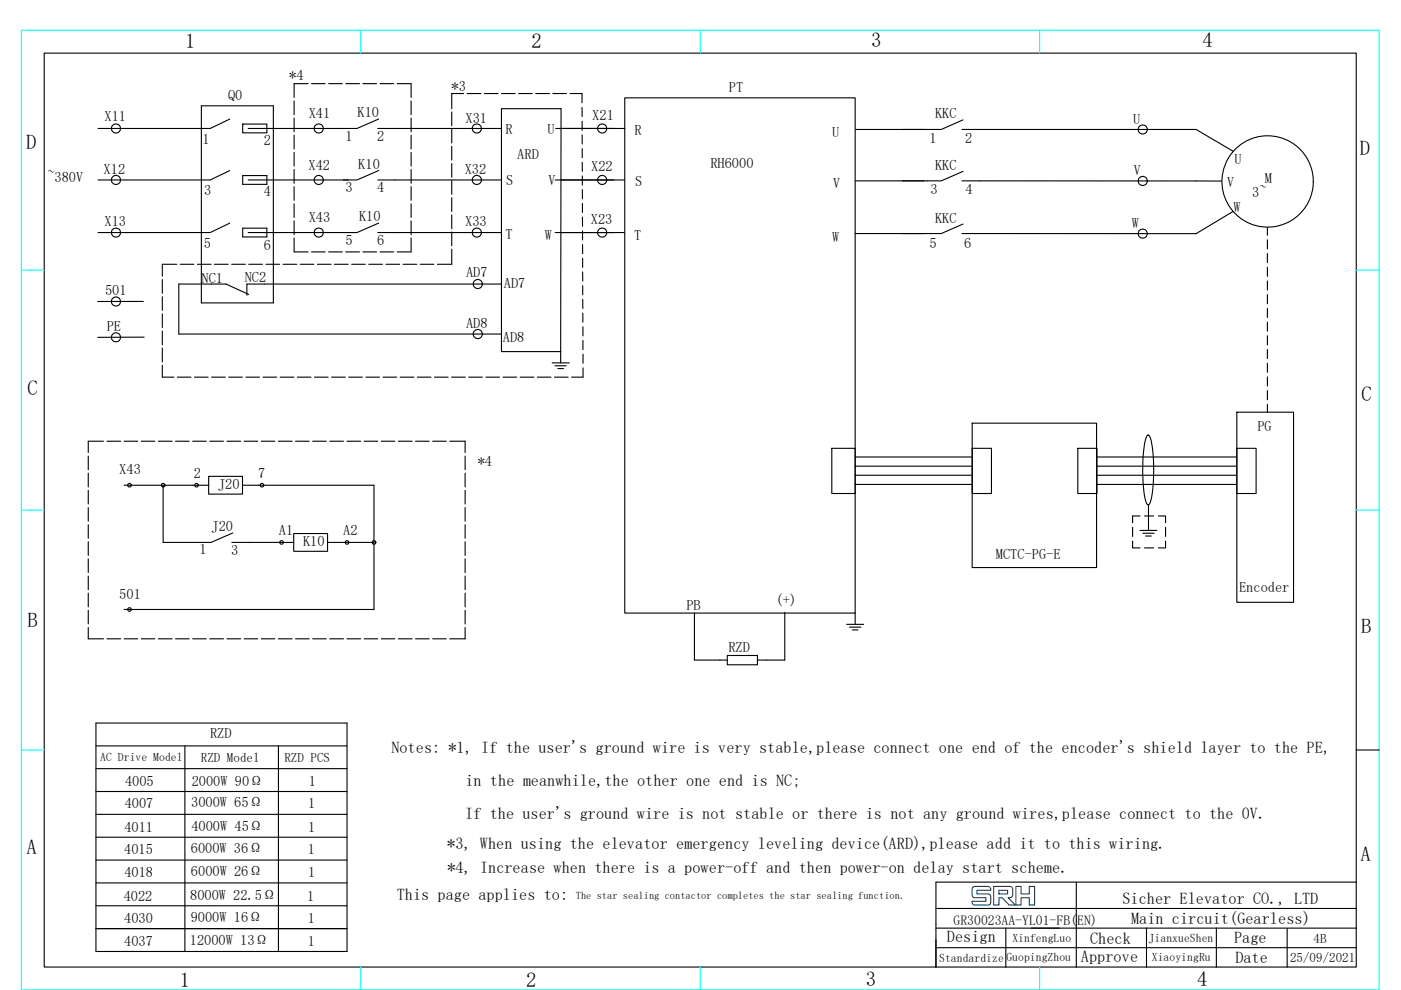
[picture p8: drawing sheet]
<svg xmlns="http://www.w3.org/2000/svg" width="297mm" height="210mm" viewBox="0 0 297 210" stroke-linecap="round" stroke-linejoin="round" font-family="sans-serif">
<path d="M4.5 6.4h287.9v203.6h-287.9zM76.5 6.4v4.9M148.5 6.4v4.9M220.4 6.4v4.9M4.5 57.3h4.9M287.5 57.3h4.9M4.5 108.2h4.9M287.5 108.2h4.9M4.5 159.1h4.9M76.5 205.1v4.9M148.5 205.1v4.9M220.4 205.1v4.9" fill="none" stroke="#0ff" stroke-width=".23"/>
<g fill="none" stroke="#000" stroke-width=".23">
<path d="M9.4 11.3h278.1v193.8h-278.1zM65.3 17.7h-2.9v3M66 17.7h2.9M69.7 17.7h2.9M73.3 17.7h2.9M76.9 17.7h2.9M80.6 17.7h2.9M84.2 17.7h3v3M98.3 19.8h-2.5v3.3M99 19.8h3M102.7 19.8h2.9M106.3 19.8h2.9"/>
<path d="M109.9 19.8h3M113.6 19.8h2.9M117.2 19.8h2.9M120.9 19.8h2.5v2M20.8 38.2h23.7M42.7 22.4h15.3v41.8h-15.3zM48.7 25.3l-4.1 1.9h-23.8M48.7 36.2l-4.1 2M51.5 26.3h5.1v1.9h-5.1zM51.5 37.2h5.1v1.9h-5.1zM52.6 38.2h21.2M62.4 21.4v2.9"/>
<path d="M62.4 25v3M62.4 28.7v2.9M62.4 32.3v2.9M62.4 35.9v3M62.4 39.6v2.9M80.1 38.2h26.2M80.1 27.2h26.2M80.3 36.2l-4.6 2h-2.9M80.3 25.2l-4.6 2h-23.1M87.2 21.4v2.9M87.2 25v3M87.2 28.7v2.9"/>
<path d="M87.2 32.3v2.9M87.2 35.9v3M87.2 39.6v2.9M95.8 23.8v2.9M95.8 27.4v2.9M95.8 31v3M95.8 34.7v2.9M95.8 38.3v2.9M117.7 38.2h14.7M117.8 27.2h14.7M123.4 22.8v1.9M123.4 28.6v2"/>
<path d="M123.4 25.7v1.9M123.4 31.5v2M123.4 34.4l.1 2M123.5 37.3v2M132.5 20.8h48.8v109.2h-48.8zM204 27.5h49.6l7.9 4.6M204 38.4h55M204.2 36.4l-4.6 2h-18.3M204.2 25.4l-4.6 2.1h-18.2M20.8 49.3h23.7M34.4 59.3v2.9M37.5 56.1h-3.1v2.5"/>
<path d="M38.2 56.1h2.9M41.8 56.1h2.9M45.5 56.1h2.9M48.7 47.3l-4.1 2M49.1 56.1h2.9M51.5 48.4h5.1v1.9h-5.1zM52.7 56.1h2.9M56.4 56.1h2.9M60 56.1h2.9M62.4 43.2v2.9M62.4 46.8v3M62.4 50.5v2.9h2.9"/>
<path d="M63.6 56.1h2.9M66 53.4h2.9M67.3 56.1h2.9M69.7 53.4h2.9M70.9 56.1h2.9M73.3 53.4h2.9M74.5 56.1h2.9M76.9 53.4h2.9M78.2 56.1h2.9M80.1 49.3h26.2M80.3 47.3l-4.6 2h-23.1M80.6 53.4h2.9"/>
<path d="M81.8 56.1h2.9M85.4 56.1h3M87.2 43.2v2.9M87.2 46.8v3M87.2 50.5v2.9h-3M89.1 56.1h2.9M95.8 41.9v3M95.8 45.6v2.9M95.8 49.2v2.9M95.8 52.9v3.2h-3.1M117.7 49.3h14.7M123.5 40.2v2"/>
<path d="M123.5 43.1v2M123.5 46v2M123.5 49v1.9M123.5 51.9v1.9M123.5 57.7v1.9M123.5 54.8v1.9M204.2 47.5l-4.6 2h-18.3M261.4 44.9l-7.8 4.7-49.6-.1M268.7 48.2v1.7M268.7 50.9v1.9M268.7 53.8v1.9M268.7 56.7v1.9"/>
<path d="M268.7 59.6v1.9M30.4 63.9l-9.7 .1M30.6 71.5l-9.9 .1M34.4 62.9v2.9M34.4 66.6v2.9M34.4 70.2v2.9M34.4 73.8v3M34.4 77.5v2.5h2.5M37.6 80h2.9M41.2 80h2.9M44.9 80h2.9M48.5 80h2.9"/>
<path d="M52.1 80h2.9M52.7 62.4l-4.8-2.2h-10v10.7h68.4M55.8 80h2.9M59.4 80h2.9M63 80h2.9M66.7 80h2.9M70.3 80h2.9M73.9 80h2.9M77.6 80h2.9M81.2 80h2.9M84.8 80h3M88.5 80h2.9"/>
<path d="M92.1 80h2.9M95.7 80h3M99.4 80h2.9M103 80h2.9M106.3 60.2h-54v2.4M106.6 80h3M110.3 80h2.9M113.9 80h2.9M117.1 77h3.6M117.6 80h2.9M117.7 77.6h2.4M118.3 78.2h1.2"/>
<path d="M118.9 74.6h-12.6v-51.5h12.7l-.1 53.9M123.5 60.6v1.9M123.5 63.5l.1 1.9M123.6 66.4v1.9M123.6 69.3v2M123.6 72.2v2M123.6 78v2h-2.4M123.6 75.1v2M268.7 62.5v1.9M268.7 65.4v1.9M268.7 68.3v1.9M268.7 71.2v2"/>
<path d="M268.7 74.1v2M268.7 77v2M268.7 79.9v2M18.7 96.7v2.9M21.9 93.6h-3.2v2.4M22.7 93.6h2.9M26.3 93.6h2.9M30 93.6h2.9M33.6 93.6h2.9M37.2 93.6h2.9M40.9 93.6h2.9M44.5 93.6h2.9"/>
<path d="M48.1 93.6h2.9M51.8 93.6h2.9M55.4 93.6h2.9M59 93.6h2.9M62.7 93.6h2.9M66.3 93.6h2.9M69.9 93.6h2.9M73.6 93.6h2.9M77.2 93.6h2.9M80.8 93.6h2.9M84.5 93.6h2.9M88.1 93.6h2.9"/>
<path d="M91.7 93.6h2.9M95.4 93.6h3.2v2.4M98.6 96.7v2.9M176.4 95.1h4.9v9.6h-4.9zM181.3 98.9h24.6M181.3 96.9h24.6M206.1 95.1h4.1v9.6h-4.1zM206.1 89.8h26.4v30.6h-26.4zM228.5 95.1h4.1v9.6h-4.1zM232.5 98.9h29.6M232.5 96.9h29.6M243.2 92.4l.2-.1a3.9 3.9 0 0 1 .9 2.7 34.2 34.2 0 0 1-.4 11.6l-.4 .5a1.86 1.86 0 0 1-.8-1.7 36.6 36.6 0 0 1 .2-12.2z"/>
<path d="M262.2 95.1h4.1v9.6h-4.1zM262.2 87.4h12.1v40.3h-12.1zM268.7 82.9v1.9M268.7 85.8v1.6M18.7 100.4v2.9M18.7 104v2.9M18.7 107.6v2.9M18.7 111.3v2.9M18.7 114.9v2.9M18.7 118.5v2.9M26.3 102.9h17.9M34.6 102.9v12.1h10.1l4.7-2"/>
<path d="M44.2 101h7.2v3.8h-7.2zM49.1 115h13.2M51.4 102.9h27.9v26.4h-53M62.3 113.2h7.1v3.7h-7.1zM69.4 115h9.9M98.6 100.4v2.9M98.6 104v2.9M98.6 107.6v2.9M98.6 111.3v2.9M98.6 114.9v2.9M98.6 118.5v2.9M181.3 102.8h24.6"/>
<path d="M181.3 100.8h24.6M232.5 102.8h29.6M232.5 100.8h29.6M240.1 111.9v1.9M240.1 114.8v1.4h1.6M241.7 109.4h-1.6v1.5M241.7 112.5h3.6M242.3 113.1h2.4M242.7 109.4h1.9M242.7 116.2h1.9M242.9 113.7h1.2M243.5 107.1v5.4"/>
<path d="M245.6 109.4h1.5v1.5M247.1 114.8v1.4h-1.5M247.1 111.9v1.9M18.7 122.2v2.9M18.7 125.8v2.9M18.7 129.4v2.9M18.7 133.1v2.4h3.2M22.7 135.5h2.9M26.3 135.5h2.9M30 135.5h2.9M33.6 135.5h2.9M37.2 135.5h2.9"/>
<path d="M40.9 135.5h2.9M44.5 135.5h2.9M48.1 135.5h2.9M51.8 135.5h2.9M55.4 135.5h2.9M59 135.5h2.9M62.7 135.5h2.9M66.3 135.5h2.9M69.9 135.5h2.9M73.6 135.5h2.9M77.2 135.5h2.9M80.8 135.5h2.9"/>
<path d="M84.5 135.5h2.9M88.1 135.5h2.9M91.7 135.5h2.9M98.6 122.2v2.9M98.6 125.8v2.9M98.6 129.4v2.9M98.6 133.1v2.4h-3.2M147.2 130v10h7M154.2 139h6.4v2h-6.4zM166.4 129.9v10.1h-5.8M179.5 132.4h3.6M180.1 133h2.4"/>
<path d="M180.7 133.6h1.2M181.3 130v2.4M20.3 158.2h53.3M20.3 153.4h53.3v48.4h-53.3zM39.2 158.2v43.6M59 158.2v43.6M287.5 159.1h4.9M20.3 177.6h53.3M20.3 172.7h53.3M20.3 167.9h53.3M20.3 163h53.3M20.3 197h53.3"/>
<path d="M20.3 192.1h53.3M20.3 187.3h53.3M20.3 182.4h53.3M198.4 192.7h89.2M198.4 196.9h89.2M213.3 196.9v8.3M228.2 187.1v18.1M243.1 196.8v8.4M257.9 196.8v8.4M272.9 197v8.2M287.6 187.1h-89.2v18.1M198.4 201h89.2"/>
<circle cx="24.6" cy="38.2" r=".97"/>
<circle cx="24.6" cy="27.3" r=".97"/>
<circle cx="67.6" cy="38.2" r=".97"/>
<circle cx="67.6" cy="27.3" r=".97"/>
<circle cx="101.1" cy="38.2" r=".97"/>
<circle cx="101.1" cy="27.3" r=".97"/>
<circle cx="127.7" cy="38.2" r=".97"/>
<circle cx="127.7" cy="27.3" r=".97"/>
<circle cx="242.3" cy="38.4" r=".97"/>
<circle cx="242.3" cy="27.5" r=".97"/>
<circle cx="268.8" cy="38.5" r="9.7"/>
<circle cx="24.6" cy="49.3" r=".97"/>
<circle cx="67.6" cy="49.3" r=".97"/>
<circle cx="101.1" cy="49.3" r=".97"/>
<circle cx="127.7" cy="49.3" r=".97"/>
<circle cx="242.3" cy="49.6" r=".97"/>
<circle cx="24.6" cy="71.5" r=".97"/>
<circle cx="24.6" cy="63.9" r=".97"/>
<circle cx="101.3" cy="70.8" r=".96"/>
<circle cx="101.3" cy="60.2" r=".96"/>
<circle cx="27.4" cy="102.9" r=".39"/>
<circle cx="34.6" cy="102.9" r=".39"/>
<circle cx="41.7" cy="102.9" r=".39"/>
<circle cx="55.5" cy="102.9" r=".39"/>
<circle cx="59.7" cy="115" r=".39"/>
<circle cx="73.6" cy="115" r=".39"/>
<circle cx="79.3" cy="115" r=".39"/>
<circle cx="27.4" cy="129.3" r=".39"/>
</g>
<path d="M206.3 188.1l.4-.1h2a1.06 1.06 0 0 1 1.3 .4l.1 .4h-3v.8h2.3a.61 .61 0 0 1 .7 .5v.6a.93 .93 0 0 1-.2 1 .93 .93 0 0 1-1 .3h-2.2a.6 .6 0 0 1-.6-.8h2.9v-.8h-1.9a.75 .75 0 0 1-1-.8v-.1a1.66 1.66 0 0 1 .2-1.4zM210.7 188h3.3a.75 .75 0 0 1 .7 .4 .75 .75 0 0 1 0 .8v.5a.73 .73 0 0 1-1 .7l1.5 1.5-.6 .1a1.01 1.01 0 0 1-1.2-.7l-1-.9h-.6v1.6h-1.1zM211.8 188.8h1.8v.8h-1.8zM215.4 188h1.1v1.6h.9h.8v-1.6h1.2v4h-1.2v-1.6h-1.7v1.6h-1.1z" fill="none" stroke="#003f7e" stroke-width=".23"/>
<g font-size="4.4">
<text x="39.3" y="10.1">1</text>
<text x="112.7" y="10.1">2</text>
<text x="184.7" y="10">3</text>
<text x="254.9" y="10">4</text>
<text x="5.5" y="31.7">D</text>
<text x="288.3" y="32.9">D</text>
<text x="5.8" y="83.7">C</text>
<text x="288.6" y="85">C</text>
<text x="5.8" y="133">B</text>
<text x="288.6" y="134.2">B</text>
<text x="5.6" y="181.2">A</text>
<text x="288.4" y="182.5">A</text>
<text x="38.1" y="209.3">1</text>
<text x="111.5" y="209.3">2</text>
<text x="183.5" y="209.1">3</text>
<text x="253.8" y="209.1">4</text>
</g>
<g font-size="3.5">
<text x="83" y="159.7">Notes: *1, If the user's ground wire is very stable,please connect one end of the encoder's shield layer to the PE,</text>
<text x="98.7" y="166.7">in the meanwhile,the other one end is NC;</text>
<text x="98.7" y="173.8">If the user's ground wire is not stable or there is not any ground wires,please connect to the 0V.</text>
<text x="94.8" y="180">*3, When using the elevator emergency leveling device(ARD),please add it to this wiring.</text>
<text x="94.8" y="185.2">*4, Increase when there is a power-off and then power-on delay start scheme.</text>
<text x="84.1" y="190.9">This page applies to:</text>
<text x="238" y="191.7">Sicher Elevator CO., LTD</text>
<text x="239.8" y="196">Main circuit(Gearless)</text>
<text x="200.8" y="199.9">Design</text>
<text x="231.1" y="200.2">Check</text>
<text x="261.7" y="199.9">Page</text>
<text x="229.2" y="204">Approve</text>
<text x="261.9" y="204.2">Date</text>
</g>
<g font-size="3">
<text x="61.3" y="17">*4</text>
<text x="48.3" y="21.3">Q0</text>
<text x="95.8" y="19.3">*3</text>
<text x="154.6" y="19.5">PT</text>
<text x="22.2" y="25.7">X11</text>
<text x="65.4" y="25">X41</text>
<text x="73.3" y="29.8">1</text>
<text x="75.8" y="24.8">K10</text>
<text x="80" y="29.9">2</text>
<text x="98.7" y="26">X31</text>
<text x="107.2" y="28.5">R</text>
<text x="116.1" y="28.5">U</text>
<text x="125.6" y="25.4">X21</text>
<text x="134.6" y="28.7">R</text>
<text x="176.5" y="29">U</text>
<text x="198.2" y="25.1">KKC</text>
<text x="240.2" y="26.3">U</text>
<text x="42.9" y="30.5">1</text>
<text x="55.9" y="30.8">2</text>
<text x="76" y="35.9">K10</text>
<text x="109.7" y="33.8">ARD</text>
<text x="150.6" y="35.7">RH6000</text>
<text x="197.1" y="30.3">1</text>
<text x="204.7" y="30.4">2</text>
<text x="261.8" y="34.8">U</text>
<text x="10.1" y="38.5">~380V</text>
<text x="22" y="36.8">X12</text>
<text x="43.3" y="41.4">3</text>
<text x="55.9" y="41.5">4</text>
<text x="65.4" y="36.1">X42</text>
<text x="73.3" y="40.7">3</text>
<text x="80" y="40.8">4</text>
<text x="98.5" y="36.9">X32</text>
<text x="107.3" y="39.3">S</text>
<text x="116.3" y="39.3">V</text>
<text x="125.3" y="36.4">X22</text>
<text x="134.6" y="39.5">S</text>
<text x="176.7" y="39.8">V</text>
<text x="197.3" y="41.1">3</text>
<text x="198.2" y="36">KKC</text>
<text x="204.7" y="41.1">4</text>
<text x="240.4" y="37.1">V</text>
<text x="260.2" y="39.6">V</text>
<text x="265.5" y="41.8">3~</text>
<text x="268.1" y="38.9">M</text>
<text x="22.2" y="47.9">X13</text>
<text x="65.4" y="47.1">X43</text>
<text x="76.1" y="46.9">K10</text>
<text x="98.6" y="47.9">X33</text>
<text x="125.3" y="47.5">X23</text>
<text x="198.2" y="47.2">KKC</text>
<text x="261.5" y="45">W</text>
<text x="43.2" y="52.6">5</text>
<text x="55.9" y="52.9">6</text>
<text x="73.3" y="51.9">5</text>
<text x="80" y="52">6</text>
<text x="107.1" y="50.7">T</text>
<text x="115.5" y="50.8">W</text>
<text x="134.5" y="50.9">T</text>
<text x="176.4" y="51.3">W</text>
<text x="197.1" y="52.5">5</text>
<text x="204.4" y="52.6">6</text>
<text x="240" y="48.4">W</text>
<text x="42.7" y="60">NC1</text>
<text x="51.9" y="59.9">NC2</text>
<text x="98.8" y="58.8">AD7</text>
<text x="22.3" y="62.5">501</text>
<text x="106.8" y="61">AD7</text>
<text x="22.6" y="70.1">PE</text>
<text x="98.8" y="69.5">AD8</text>
<text x="106.6" y="72.5">AD8</text>
<text x="266.6" y="91.3">PG</text>
<text x="25.3" y="100.5">X43</text>
<text x="41.1" y="101.4">2</text>
<text x="54.8" y="101.3">7</text>
<text x="101.3" y="98.9">*4</text>
<text x="46.2" y="103.7">J20</text>
<text x="44.9" y="112.6">J20</text>
<text x="59.1" y="113.6">A1</text>
<text x="72.8" y="113.4">A2</text>
<text x="42.3" y="117.6">1</text>
<text x="49" y="117.8">3</text>
<text x="64.3" y="115.8">K10</text>
<text x="211.2" y="118.5">MCTC-PG-E</text>
<text x="262.7" y="125.6">Encoder</text>
<text x="25.3" y="127">501</text>
<text x="145.5" y="129.4">PB</text>
<text x="164.4" y="128.3">(+)</text>
<text x="154.4" y="138.2">RZD</text>
<text x="44.6" y="156.6">RZD</text>
<text x="26.5" y="166.8">4005</text>
<text x="40.7" y="166.6">2000W 90Ω</text>
<text x="65.4" y="166.8">1</text>
<text x="26.4" y="171.4">4007</text>
<text x="40.5" y="171.2">3000W 65Ω</text>
<text x="65.4" y="171.4">1</text>
<text x="26.4" y="176.5">4011</text>
<text x="40.6" y="176.3">4000W 45Ω</text>
<text x="65.3" y="176.4">1</text>
<text x="26.4" y="181.1">4015</text>
<text x="26.4" y="185.9">4018</text>
<text x="40.5" y="180.9">6000W 36Ω</text>
<text x="40.5" y="185.8">6000W 26Ω</text>
<text x="65.3" y="181.1">1</text>
<text x="65.3" y="185.9">1</text>
<text x="26.2" y="191">4022</text>
<text x="40.3" y="190.9">8000W 22.5Ω</text>
<text x="65.1" y="191">1</text>
<text x="26.4" y="195.7">4030</text>
<text x="40.4" y="195.5">9000W 16Ω</text>
<text x="65.3" y="195.7">1</text>
<text x="26.4" y="200.6">4037</text>
<text x="40.3" y="200.4">12000W 13Ω</text>
<text x="65.3" y="200.6">1</text>
</g>
<text font-size="2.9" x="202.2" y="196.2">GR30023AA-YL01-FB(EN)</text>
<g font-size="2.8">
<text x="42.6" y="161.6">RZD Model</text>
<text x="60.3" y="161.7">RZD PCS</text>
<text x="278.5" y="200">4B</text>
<text x="273.5" y="204">25/09/2021</text>
</g>
<g font-size="2.5">
<text x="21.3" y="161.3">AC Drive Model</text>
<text x="199.1" y="204">Standardize</text>
<text x="213.4" y="203.8">GuopingZhou</text>
<text x="214.7" y="199.7">XinfengLuo</text>
<text x="243.6" y="199.8">JianxueShen</text>
<text x="244.2" y="203.9">XiaoyingRu</text>
</g>
<text font-size="2.2" x="122.1" y="190.7">The star sealing contactor completes the star sealing function.</text>
</svg>
